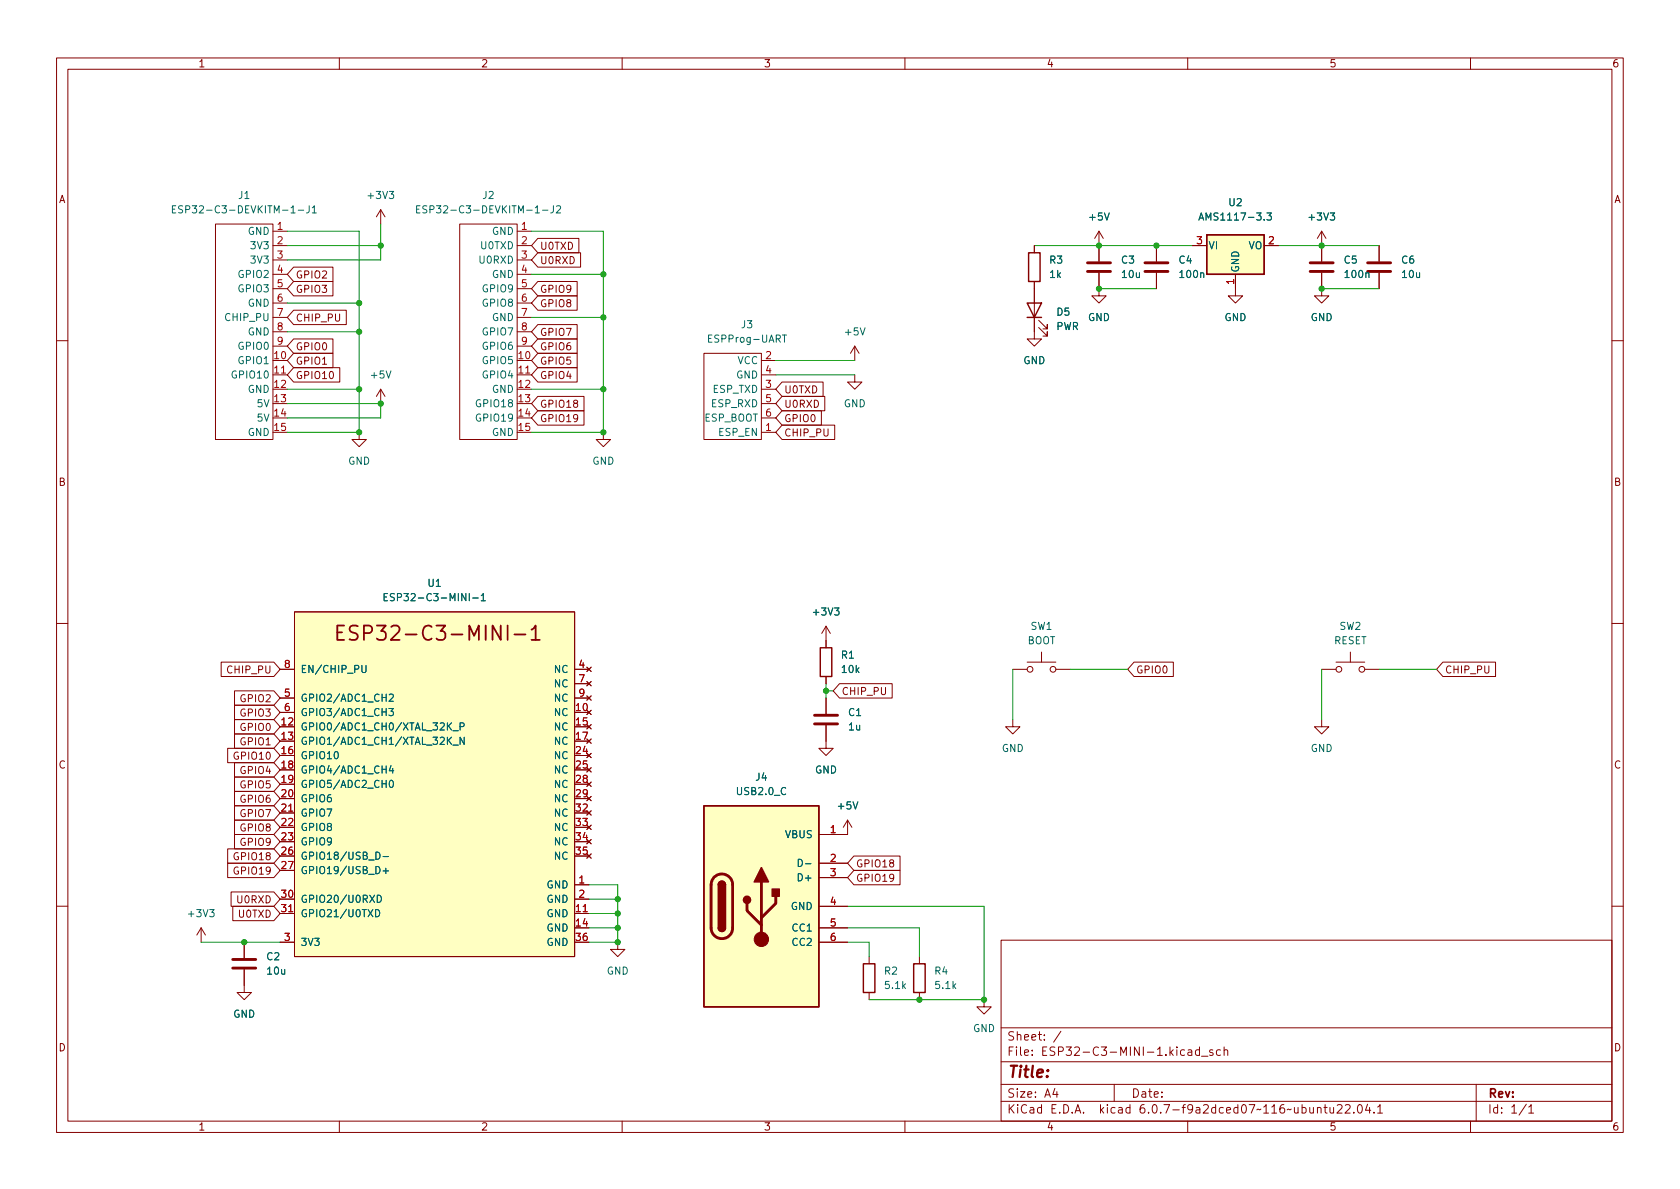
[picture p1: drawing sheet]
<svg xmlns="http://www.w3.org/2000/svg" width="297mm" height="210mm" viewBox="0 0 297 210" stroke-linecap="round" stroke-linejoin="round" font-family="sans-serif">
<g fill="none" stroke="#840000" stroke-width=".18">
<path d="M10 10.2h277v190.1h-277zM12 12.2h273v186.1h-273zM60 10.2v2M110 10.2v2M160 10.2v2M210 10.2v2M260 10.2v2M38.1 39.6h10.2v38.1h-10.2zM67.3 37.1l-.8 1.2M67.3 37.1v2.5M67.3 37.1l.8 1.2M81.3 39.6h10.1v38.1h-10.1z"/>
<path d="M48.3 43.4h2.5M48.3 40.9h2.5M48.3 46h2.5M48.3 48.5h2.5M48.3 51h2.5M48.3 53.6h2.5M48.3 56.1h2.5M48.3 58.7h2.5M51.9 54.9h9.3v2.5h-9.3l-1.1-1.3zM51.9 59.9h7v2.6h-7l-1.1-1.3zM51.9 47.2h7v2.6h-7l-1.1-1.3zM51.9 49.8h7v2.5h-7l-1.1-1.3z"/>
<path d="M91.4 43.4h2.6M91.4 40.9h2.6M91.4 46h2.6M91.4 48.5h2.6M91.4 51h2.6M91.4 53.6h2.6M91.4 56.1h2.6M91.4 58.7h2.6M95.1 42.2h7.2v2.5h-7.2l-1.1-1.3zM95.1 49.8h6.9v2.5h-6.9l-1.1-1.3zM95.1 44.7h7.6v2.5h-7.6l-1.1-1.2zM95.1 59.9h6.9v2.6h-6.9l-1.1-1.3z"/>
<path d="M95.1 52.3h6.9v2.6h-6.9l-1.1-1.3zM95.1 57.4h6.9v2.5h-6.9l-1.1-1.2zM182.9 49.8v10.1h1.2l-1.2 1.3-1.3-1.3h1.3M182.9 43.4v1.3M183.6 57.9l1.6 1.5v-.7v.7h-.8M183.6 56.6l1.6 1.6v-.8v.8h-.8M194.3 48.3v4h1.3l-1.3 1.3-1.3-1.3h1.3M194.3 40.9v5.3M194.3 40.9l-.8 1.3M194.3 40.9l.8 1.3M204.5 43.4v2.8M204.5 48.3v2.7"/>
<path d="M210.8 43.4h2.6M218.4 48.5v3.8h1.3l-1.3 1.3-1.2-1.3h1.2M223.5 43.4h2.6M233.7 48.3v4h1.2l-1.2 1.3-1.3-1.3h1.3M233.7 40.9l-.8 1.3M233.7 40.9v5.3M233.7 40.9l.7 1.3M243.8 43.4v2.8M243.8 48.3v2.7M10 60.2h2M48.3 66.3h2.5M48.3 61.2h2.5"/>
<path d="M51.9 62.5h7v2.5h-7l-1.1-1.3zM51.9 65h8.2v2.6h-8.2l-1.1-1.3zM63.5 76.4v1.3h1.3l-1.3 1.3-1.3-1.3h1.3M67.3 68.8v2.6M67.3 68.8l-.8 1.3M67.3 68.8l.8 1.3M91.4 66.3h2.6M91.4 61.2h2.6M95.1 65h6.9v2.6h-6.9l-1.1-1.3zM95.1 62.5h6.9v2.5h-6.9l-1.1-1.3zM95.1 70.1h8.2v2.5h-8.2l-1.1-1.2zM95.1 72.6h8.2v2.6h-8.2l-1.1-1.3z"/>
<path d="M106.7 76.4v1.3h1.2l-1.2 1.3-1.3-1.3h1.3M124.5 62.5h10.1v15.2h-10.1zM134.6 76.4h2.6M134.6 63.7h2.6M134.6 68.8h2.6M134.6 66.3h2.6M134.6 71.4h2.6M134.6 73.9h2.6M138.3 67.6h7.2v2.5h-7.2l-1.1-1.3zM138.3 75.2h9.3v2.5h-9.3l-1.1-1.3zM138.3 72.6h6.9v2.6h-6.9l-1.1-1.3zM138.3 70.1h7.5v2.5h-7.5l-1.1-1.2z"/>
<path d="M139.7 63.7h.1M151.1 66.3v1.3h1.3l-1.3 1.2-1.2-1.2h1.2M151.1 61.2l-.7 1.3M151.1 61.2v2.5M151.1 61.2l.8 1.3M285 60.2h2M10 110.2h2M39.1 117.1h9.3l1.1 1.3-1.1 1.2h-9.3zM49.5 118.4h2.6M52.1 108.2h49.5v61h-49.5zM101.6 118.4h2.5M103.8 118l.7 .7"/>
<path d="M104.5 118l-.7 .7M146 110.7v3.8M146 119.6v1.3M146 110.7l-.7 1.3M146 110.7l.8 1.3M179.1 118.4h2.5M181.6 117.1h5.1M184.1 115.3v1.8M186.7 118.4h2.5M200.5 117.1h7v2.5h-7l-1.1-1.2zM233.7 118.4h2.5M236.2 117.1h5.1"/>
<path d="M238.8 115.3v1.8M241.3 118.4h2.5M255.1 117.1h9.3v2.5h-9.3l-1.1-1.2zM285 110.2h2M40.3 132.3h8.1l1.1 1.3-1.1 1.3h-8.1zM41.5 134.9h6.9l1.1 1.2-1.1 1.3h-6.9zM41.5 139.9h6.9l1.1 1.3-1.1 1.3h-6.9zM41.5 137.4h6.9l1.1 1.3-1.1 1.2h-6.9zM41.5 122.2h6.9l1.1 1.2-1.1 1.3h-6.9zM41.5 124.7h6.9l1.1 1.3-1.1 1.2h-6.9zM41.5 127.2h6.9l1.1 1.3-1.1 1.3h-6.9zM41.5 129.8h6.9l1.1 1.3-1.1 1.2h-6.9z"/>
<path d="M49.5 123.4h2.6M49.5 126h2.6M101.6 123.4h2.5M101.6 120.9h2.5M103.8 125.6l.7 .8M103.8 128.1l.7 .8M103.8 130.7l.7 .7M103.8 133.2l.7 .8M103.8 135.8l.7 .7M103.8 138.3l.7 .8M103.8 120.5l.7 .8M103.8 123.1l.7 .7"/>
<path d="M104.5 125.6l-.7 .8M104.5 128.1l-.7 .8M104.5 130.7l-.7 .7M104.5 133.2l-.7 .8M104.5 135.8l-.7 .7M104.5 138.3l-.7 .8M104.5 120.5l-.7 .8M104.5 123.1l-.7 .7M146 128.3v4h1.3l-1.3 1.3-1.2-1.3h1.2M146 123.4v2.8M148.4 120.9h9.3v2.5h-9.3l-1.1-1.2zM179.1 127.2v1.3h1.2l-1.2 1.3-1.3-1.3h1.3"/>
<path d="M233.7 127.2v1.3h1.2l-1.2 1.3-1.3-1.3h1.3M40.3 150.1h8.1l1.1 1.3-1.1 1.2h-8.1zM40.3 152.6h8.1l1.1 1.3-1.1 1.3h-8.1zM40.9 157.7h7.5l1.1 1.3-1.1 1.3h-7.5zM41.5 142.5h6.9l1.1 1.3-1.1 1.2h-6.9zM41.5 147.6h6.9l1.1 1.2-1.1 1.3h-6.9zM41.5 145h6.9l1.1 1.3-1.1 1.3h-6.9zM49.5 143.8h2.6M101.6 156.5h2.5M101.6 159h2.5M103.8 140.8l.7 .8M103.8 143.4l.7 .7"/>
<path d="M103.8 145.9l.7 .8M103.8 148.5l.7 .7M103.8 151l.7 .8M104.5 140.8l-.7 .8M104.5 143.4l-.7 .7M104.5 145.9l-.7 .8M104.5 148.5l-.7 .7M104.5 151l-.7 .8M144.8 152.6h5.1M144.8 155.2h5.1M149.9 145v2.6h-5.1M149.9 145l-.8 1.3"/>
<path d="M149.9 145l.7 1.3M151 151.4h8.1v2.5h-8.1l-1.1-1.3zM151 153.9h8.1v2.6h-8.1l-1.1-1.3zM10 160.2h2M35.6 164.1l-.8 1.2M35.6 164.1v2.5M35.6 164.1l.7 1.2M41.2 160.3h7.2l1.1 1.2-1.1 1.3h-7.2zM43.2 171.4v4.1h1.2l-1.2 1.3-1.3-1.3h1.3M43.2 166.6v2.8M49.5 166.6h2.6M49.5 161.5h2.6"/>
<path d="M101.6 161.5h2.5M109.2 166.6v1.3h1.3l-1.3 1.3-1.3-1.3h1.3M144.8 160.3h5.1M144.8 164.1h5.1M144.8 166.6h5.1M153.7 169.2v1.2M153.7 175.5v1.3M162.6 169.2v1.2M162.6 175.5v1.3M174 176.8v1.2h1.3l-1.3 1.3-1.3-1.3h1.3M177 166.3h108v32h-108zM285 160.2h2"/>
<path d="M60 198.3v2M110 198.3v2M160 198.3v2M177 194.8h108M177 191.8h108M177 187.8h108M177 181.8h108M186.5 192.5l-.4 1h1M186.9 193v1M187.6 182.4l-1.3 1.9M197 191.8v3M210 198.3v2"/>
<path d="M210.1 185.7h.5l.1 .9M210.7 186l-.5 .1a.29 .29 0 0 0-.2 .2 .29 .29 0 0 0 .2 .3h.5M212.1 185.7l-.5-.1-.2 .3v.4l.1 .3h.6M212.1 185.1v1.5M212.4 186.8h1.2M214.4 185.7l-.3-.1-.2 .2v.3l.5 .1v.4h-.5M215.8 185.7l-.4-.1-.3 .3v.4l.1 .3h.6M216.4 185.8l.2-.2 .4 .1 .1 .9M216.4 185.1v1.5M232.9 196l.2-.2 .4 .1 .1 .9M232.9 195.8v1M234.1 195.8h.5"/>
<path d="M234.3 195.3v1.3l.3 .2M235.1 195.8l.1 1h.4l.2-.1M235.8 195.8v1M236.4 195.5l.6-.2 .2 .2 .1 .3-.9 1h.9M237.9 195.5l.5-.2 .2 .2 .1 .3-.9 1h.9M239.4 196.7v.1M240.2 195.4l.2-.1a.81 .81 0 0 1 .5 .7 .81 .81 0 0 1-.3 .8h-.1a.81 .81 0 0 1-.6-.6 .81 .81 0 0 1 .3-.8zM241.8 195.3l-.4 1h1M242.1 195.8v1M242.9 196.7v.1M243.6 195.8l.4-.5v1.5M243.6 196.8h.8"/>
<path d="M260 198.3v2M261 191.8v6.5M269.9 195.3l-1.3 1.9M270.3 195.8l.4-.5v1.5M270.3 196.8h.9"/>
<circle cx="182.1" cy="118.4" r=".51"/>
<circle cx="186.2" cy="118.4" r=".51"/>
<circle cx="236.7" cy="118.4" r=".51"/>
<circle cx="240.8" cy="118.4" r=".51"/>
</g>
<g fill="none" stroke="#840000" stroke-width=".51">
<path d="M192.3 48h4M192.3 46.5h4M202.4 48h4.1M202.4 46.5h4.1M231.6 48h4.1M231.6 46.5h4.1M241.8 48h4.1M241.8 46.5h4.1M144 128h4.1M144 126.5h4.1M126.3 155.1a1.91 1.91 0 0 1 2.1-.4 1.91 1.91 0 0 1 1.1 1.8v7.6a1.91 1.91 0 0 1-1.9 1.9 1.91 1.91 0 0 1-1.9-1.9v-7.8l.2-.6zM132.1 159.8v1.2l2.5 2.6"/>
<path d="M134.6 156v10.1M137.2 158.5v1.3l-2.6 2.5M41.1 171.2h4.1M41.1 169.7h4.1"/>
</g>
<g fill="#ffffc2" stroke="#ffffc2" stroke-width=".18">
<path d="M213.4 41.5h10.1v7h-10.1z"/>
<path d="M124.5 142.5h20.3v35.5h-20.3z"/>
<path d="M52.1 108.2h49.5v61h-49.5z"/>
</g>
<path d="M181.6 53.6h2.5l-1.2 2.5zM181.6 56.1h2.5M181.9 44.7h2v5.1h-2zM213.4 41.5h10.1v7h-10.1zM145 114.5h2.1v5.1h-2.1zM124.5 142.5h20.3v35.5h-20.3zM127 156.5a.64 .64 0 0 1 .6-.7 .64 .64 0 0 1 .7 .7M127 164.1a.64 .64 0 0 0 .6 .6 .64 .64 0 0 0 .7-.6M152.7 170.4h2v5.1h-2zM161.5 170.4h2.1v5.1h-2.1z" fill="none" stroke="#840000" stroke-width=".25"/>
<g fill="none" stroke="#006464" stroke-width=".18">
<path d="M30.5 37h.4M31.1 36.4h-.6v1.3h.6M32.3 36.4h-.5l-.2 .2 .1 .3 .5 .3v.3l-.1 .2-.5-.1M54.7 36.4v.9a.41 .41 0 0 1-.5 .4M55.2 36.7l.4-.3v1.3M55.2 37.7h.7M73.7 37h.4M74.3 36.4h-.6v1.3h.6M75.5 36.4h-.5l-.3 .2 .2 .3 .5 .3v.3l-.2 .2-.5-.1M97.9 36.4v.9a.41 .41 0 0 1-.5 .4M98.4 36.5l.5-.1 .2 .3-.8 1h.8M212 38.9l.4-1.2 .4 1.2"/>
<path d="M212.1 38.6h.6M224 37.7h.8l-.4 .4 .3 .2v.5l-.2 .1-.5-.1M138.3 59.2h.8M64 117.7v1l.2 .2h.4l.1-.2v-1M67.9 105.6h.4M68.5 105h-.6v1.2h.6M69.7 105h-.5l-.1 .1v.3l.5 .3 .1 .3-.2 .2h-.5M83.6 105.7h.9M85.1 105.3l.4-.3v1.2M85.1 106.2h.7M68.8 125.3h.8l-.5 .5 .4 .1v.5l-.2 .2-.5-.2M68.8 122.9l.5-.2 .3 .4-.8 .9h.8"/>
<path d="M69 138h.1a.68 .68 0 0 1 .5 .6 .68 .68 0 0 1-.5 .7 .84 .84 0 0 1-.1-1.3zM69.1 135.4l-.3 .9h.8M69.4 135.9v.8M80.1 129.2h.9M80.1 131.8h.9M81.3 128.5l.6-.1 .2-.2-.1-.3-.7-.1v1.3M82.1 130.4v1.2l-.8-1.2v1.2M66.5 150.7a.64 .64 0 0 1 .7 .6 .64 .64 0 0 1-.7 .7zM66.7 158.3a.64 .64 0 0 1 .7 .6 .64 .64 0 0 1-.7 .7zM67.7 151.5h1M67.7 154h1M68.2 153.5v1"/>
<path d="M141.1 152a.64 .64 0 0 1 .8 .6 .64 .64 0 0 1-.8 .6zM66.4 160.8a.64 .64 0 0 1 .7 .7 .64 .64 0 0 1-.7 .6z"/>
</g>
<g fill="#840000" stroke="#840000" stroke-width=".25">
<path d="M127 164.1h1.3a.64 .64 0 0 1-.7 .6 .64 .64 0 0 1-.6-.6z"/>
<path d="M127 156.5h1.3v7.6h-1.3z"/>
<path d="M127.2 156a.64 .64 0 0 1 .7-.1 .64 .64 0 0 1 .4 .6h-1.3z"/>
<path d="M134.6 153.4l1.3 2.6h-2.6z"/>
<path d="M136.5 157.2h1.3v1.3h-1.3z"/>
<circle cx="132.1" cy="159.1" r=".63"/>
</g>
<circle cx="134.6" cy="166.1" r="1.27" fill="#840000" stroke="#840000" stroke-width=".18"/>
<path d="M59.6 111.8h.9M60.8 110.6h-1.2v2.6h1.2M63.3 110.7l-1-.1a.62 .62 0 0 0-.5 .6 .62 .62 0 0 0 .5 .6 .93 .93 0 0 1 1 .6 .65 .65 0 0 1-.5 .8l-1-.2M91 112.2h1.9M94 111.3l.7-.7v2.6M94 113.2h1.4" fill="none" stroke="#840000" stroke-width=".32"/>
<g fill="none" stroke="#009600" stroke-width=".18">
<path d="M67.3 39.6v6.4h-16.5M50.8 43.4h16.5M50.8 40.9h12.7v35.5h-12.7M50.8 53.6h12.7M50.8 58.7h12.7M94 40.9h12.7v35.5h-12.7M94 48.5h12.7M94 56.1h12.7M182.9 43.4h27.9M194.3 51h10.2M226.1 43.4h17.7M233.7 51h10.1"/>
<path d="M50.8 71.4h16.5v2.5h-16.5M50.8 68.8h12.7M94 68.8h12.7M137.2 66.3h13.9M137.2 63.7h13.9M179.1 118.4v8.8M189.2 118.4h10.2M233.7 118.4v8.8M243.8 118.4h10.2M146 120.9v2.5M146 122.2h1.3M104.1 156.5h5.1v10.1h-5.1"/>
<path d="M104.1 159h5.1M35.6 166.6h13.9M104.1 164.1h5.1M104.1 161.5h5.1M149.9 166.6h3.8v2.6M149.9 164.1h12.7v5.1M149.9 160.3h24.1v16.5h-20.3"/>
</g>
<g fill="#009600" stroke="#009600" stroke-width=".18">
<circle cx="109.2" cy="164.1" r=".46"/>
<circle cx="109.2" cy="161.5" r=".46"/>
<circle cx="109.2" cy="166.6" r=".46"/>
<circle cx="109.2" cy="159" r=".46"/>
<circle cx="106.7" cy="76.4" r=".46"/>
<circle cx="63.5" cy="76.4" r=".46"/>
<circle cx="146" cy="122.2" r=".46"/>
<circle cx="43.2" cy="166.6" r=".46"/>
<circle cx="174" cy="176.8" r=".46"/>
<circle cx="162.6" cy="176.8" r=".46"/>
<circle cx="106.7" cy="56.1" r=".46"/>
<circle cx="106.7" cy="48.5" r=".46"/>
<circle cx="106.7" cy="68.8" r=".46"/>
<circle cx="63.5" cy="68.8" r=".46"/>
<circle cx="67.3" cy="71.4" r=".46"/>
<circle cx="67.3" cy="43.4" r=".46"/>
<circle cx="63.5" cy="58.7" r=".46"/>
<circle cx="63.5" cy="53.6" r=".46"/>
<circle cx="194.3" cy="43.4" r=".46"/>
<circle cx="204.5" cy="43.4" r=".46"/>
<circle cx="194.3" cy="51" r=".46"/>
<circle cx="233.7" cy="51" r=".46"/>
<circle cx="233.7" cy="43.4" r=".46"/>
</g>
<text font-size="3.5" fill="#840000" x="63.2" y="113.3">ESP32-C3-MINI-1</text>
<text font-size="2.8" fill="#840000" x="178" y="190.6">Title:</text>
<g font-size="2.1" fill="#840000">
<text x="178" y="184">Sheet: /</text>
<text x="178" y="186.7">File: ESP32-C3-MINI-1.kicad_sch</text>
<text x="178" y="196.9">KiCad E.D.A. kicad 6.0.7-f9a2dced07~116~ubuntu22.04.1</text>
<text x="178" y="194.1">Size: A4</text>
<text x="200" y="194.1">Date:</text>
<text x="263" y="194.1">Rev:</text>
<text x="263" y="196.9">Id: 1/1</text>
</g>
<g font-size="1.8" fill="#840000">
<text x="35" y="11.9">1</text>
<text x="85" y="11.9">2</text>
<text x="135" y="11.9">3</text>
<text x="185" y="11.9">4</text>
<text x="235" y="11.9">5</text>
<text x="285" y="11.9">6</text>
<text x="10.3" y="35.9">A</text>
<text x="285.3" y="35.9">A</text>
<text x="95.4" y="44.2">U0TXD</text>
<text x="95.4" y="46.7">U0RXD</text>
<text x="52.2" y="49.2">GPIO2</text>
<text x="52.2" y="51.8">GPIO3</text>
<text x="95.4" y="51.8">GPIO9</text>
<text x="52.2" y="56.9">CHIP_PU</text>
<text x="95.4" y="54.3">GPIO8</text>
<text x="95.4" y="59.4">GPIO7</text>
<text x="52.2" y="64.5">GPIO1</text>
<text x="52.2" y="61.9">GPIO0</text>
<text x="95.4" y="61.9">GPIO6</text>
<text x="95.4" y="64.5">GPIO5</text>
<text x="52.2" y="67">GPIO10</text>
<text x="95.4" y="67">GPIO4</text>
<text x="138.6" y="69.6">U0TXD</text>
<text x="95.4" y="72.1">GPIO18</text>
<text x="95.4" y="74.6">GPIO19</text>
<text x="138.6" y="77.2">CHIP_PU</text>
<text x="138.6" y="74.6">GPIO0</text>
<text x="138.6" y="72.1">U0RXD</text>
<text x="10.3" y="85.9">B</text>
<text x="285.3" y="85.9">B</text>
<text x="40.4" y="119.1">CHIP_PU</text>
<text x="200.8" y="119.1">GPIO0</text>
<text x="255.4" y="119.1">CHIP_PU</text>
<text x="42.7" y="124.2">GPIO2</text>
<text x="148.7" y="122.9">CHIP_PU</text>
<text x="42.7" y="126.7">GPIO3</text>
<text x="42.7" y="129.2">GPIO0</text>
<text x="42.7" y="131.8">GPIO1</text>
<text x="10.3" y="135.9">C</text>
<text x="41.7" y="134.3">GPIO10</text>
<text x="42.7" y="136.9">GPIO4</text>
<text x="285.3" y="135.9">C</text>
<text x="42.7" y="141.9">GPIO6</text>
<text x="42.7" y="139.4">GPIO5</text>
<text x="42.7" y="144.5">GPIO7</text>
<text x="42.7" y="149.6">GPIO9</text>
<text x="42.7" y="147">GPIO8</text>
<text x="41.7" y="152.1">GPIO18</text>
<text x="41.7" y="154.6">GPIO19</text>
<text x="151.3" y="153.4">GPIO18</text>
<text x="151.3" y="155.9">GPIO19</text>
<text x="42.1" y="159.7">U0RXD</text>
<text x="42.3" y="162.3">U0TXD</text>
<text x="10.3" y="185.9">D</text>
<text x="285.3" y="185.9">D</text>
<text x="35" y="199.9">1</text>
<text x="85" y="199.9">2</text>
<text x="135" y="199.9">3</text>
<text x="185" y="199.9">4</text>
<text x="235" y="199.9">5</text>
<text x="285" y="199.9">6</text>
</g>
<g font-size="1.8" fill="#006464">
<text x="42.2" y="35.2">J1</text>
<text x="65.2" y="35.2">+3V3</text>
<text x="85.4" y="35.2">J2</text>
<text x="32.7" y="37.7">ESP32-C3-DEVKITM-1-J1</text>
<text x="43.8" y="41.5">GND</text>
<text x="75.8" y="37.7">ESP32-C3-DEVKITM-1-J2</text>
<text x="87" y="41.5">GND</text>
<text x="192.7" y="39">+5V</text>
<text x="213" y="39">AMS1117-3.3</text>
<text x="217.3" y="36.4">U2</text>
<text x="231.6" y="39">+3V3</text>
<text x="44.6" y="44.1">3V3</text>
<text x="44.6" y="46.6">3V3</text>
<text x="84.9" y="46.6">U0RXD</text>
<text x="85.1" y="44.1">U0TXD</text>
<text x="185.6" y="46.6">R3</text>
<text x="198.3" y="46.6">C3</text>
<text x="208.5" y="46.6">C4</text>
<text x="213.6" y="44.1">VI</text>
<text x="220.7" y="44.1">VO</text>
<text x="237.7" y="46.6">C5</text>
<text x="247.8" y="46.6">C6</text>
<text x="42.3" y="49.1">GPIO2</text>
<text x="42.3" y="51.7">GPIO3</text>
<text x="85.5" y="51.7">GPIO9</text>
<text x="87" y="49.1">GND</text>
<text x="185.6" y="49.1">1k</text>
<text x="198.5" y="49.1">10u</text>
<text x="208.7" y="49.1">100n</text>
<text x="219.1" y="48.3" transform="rotate(-90 219.1 48.3)">GND</text>
<text x="237.9" y="49.1">100n</text>
<text x="248" y="49.1">10u</text>
<text x="40.1" y="56.8">CHIP_PU</text>
<text x="43.8" y="54.2">GND</text>
<text x="43.8" y="59.3">GND</text>
<text x="85.5" y="54.2">GPIO8</text>
<text x="85.5" y="59.3">GPIO7</text>
<text x="87" y="56.8">GND</text>
<text x="131.1" y="58">J3</text>
<text x="149.5" y="59.3">+5V</text>
<text x="186.7" y="58.4">PWR</text>
<text x="186.9" y="55.8">D5</text>
<text x="192.3" y="56.8">GND</text>
<text x="216.5" y="56.8">GND</text>
<text x="231.7" y="56.8">GND</text>
<text x="42.3" y="64.4">GPIO1</text>
<text x="42.3" y="61.8">GPIO0</text>
<text x="85.5" y="64.4">GPIO5</text>
<text x="85.5" y="61.8">GPIO6</text>
<text x="125.5" y="60.6">ESPProg-UART</text>
<text x="130.4" y="64.4">VCC</text>
<text x="180.9" y="64.4">GND</text>
<text x="41.4" y="66.9">GPIO10</text>
<text x="43.8" y="69.5">GND</text>
<text x="65.7" y="66.9">+5V</text>
<text x="85.5" y="66.9">GPIO4</text>
<text x="87" y="69.5">GND</text>
<text x="126.1" y="69.5">ESP_TXD</text>
<text x="130.2" y="66.9">GND</text>
<text x="43.8" y="77.1">GND</text>
<text x="45.6" y="72">5V</text>
<text x="45.6" y="74.5">5V</text>
<text x="84.5" y="72">GPIO18</text>
<text x="84.5" y="74.5">GPIO19</text>
<text x="87" y="77.1">GND</text>
<text x="124.5" y="74.5">ESP_BOOT</text>
<text x="125.9" y="72">ESP_RXD</text>
<text x="127.1" y="77.1">ESP_EN</text>
<text x="149.2" y="72">GND</text>
<text x="61.5" y="82.2">GND</text>
<text x="104.7" y="82.2">GND</text>
<text x="69.7" y="106.3">ESP32-C3-MINI-1</text>
<text x="75.7" y="103.8">U1</text>
<text x="144" y="108.8">+3V3</text>
<text x="181.6" y="113.9">BOOT</text>
<text x="182.2" y="111.4">SW1</text>
<text x="235.8" y="113.9">RESET</text>
<text x="236.8" y="111.4">SW2</text>
<text x="53.1" y="119">EN/CHIP_PU</text>
<text x="98" y="119">NC</text>
<text x="148.8" y="116.5">R1</text>
<text x="148.9" y="119">10k</text>
<text x="53.1" y="124.1">GPIO2/ADC1_CH2</text>
<text x="98" y="121.5">NC</text>
<text x="98" y="124.1">NC</text>
<text x="53.1" y="129.2">GPIO0/ADC1_CH0/XTAL_32K_P</text>
<text x="53.1" y="131.7">GPIO1/ADC1_CH1/XTAL_32K_N</text>
<text x="53.1" y="126.6">GPIO3/ADC1_CH3</text>
<text x="98" y="126.6">NC</text>
<text x="98" y="129.2">NC</text>
<text x="98" y="131.7">NC</text>
<text x="150" y="126.6">C1</text>
<text x="150.1" y="129.2">1u</text>
<text x="53.1" y="134.2">GPIO10</text>
<text x="53.1" y="136.8">GPIO4/ADC1_CH4</text>
<text x="98" y="134.2">NC</text>
<text x="98" y="136.8">NC</text>
<text x="144.1" y="136.8">GND</text>
<text x="177.1" y="133">GND</text>
<text x="231.7" y="133">GND</text>
<text x="53.1" y="139.3">GPIO5/ADC2_CH0</text>
<text x="53.1" y="141.9">GPIO6</text>
<text x="98" y="139.3">NC</text>
<text x="98" y="141.9">NC</text>
<text x="130.4" y="140.6">USB2.0_C</text>
<text x="133.6" y="138">J4</text>
<text x="148.3" y="143.1">+5V</text>
<text x="53.1" y="144.4">GPIO7</text>
<text x="53.1" y="146.9">GPIO8</text>
<text x="53.1" y="149.5">GPIO9</text>
<text x="98" y="144.4">NC</text>
<text x="98" y="146.9">NC</text>
<text x="98" y="149.5">NC</text>
<text x="138.9" y="148.2">VBUS</text>
<text x="53.1" y="152">GPIO18/USB_D-</text>
<text x="53.1" y="154.6">GPIO19/USB_D+</text>
<text x="98" y="152">NC</text>
<text x="141.5" y="155.8">D+</text>
<text x="141.9" y="153.3">D-</text>
<text x="53.1" y="159.6">GPIO20/U0RXD</text>
<text x="96.7" y="157.1">GND</text>
<text x="96.7" y="159.6">GND</text>
<text x="139.8" y="160.9">GND</text>
<text x="33.5" y="162.2">+3V3</text>
<text x="53.1" y="167.3">3V3</text>
<text x="53.1" y="162.2">GPIO21/U0TXD</text>
<text x="96.7" y="162.2">GND</text>
<text x="96.7" y="164.7">GND</text>
<text x="96.7" y="167.3">GND</text>
<text x="140.2" y="164.7">CC1</text>
<text x="140.2" y="167.3">CC2</text>
<text x="47.2" y="169.8">C2</text>
<text x="47.3" y="172.3">10u</text>
<text x="107.3" y="172.3">GND</text>
<text x="156.4" y="172.3">R2</text>
<text x="165.3" y="172.3">R4</text>
<text x="41.2" y="180">GND</text>
<text x="156.6" y="174.9">5.1k</text>
<text x="165.5" y="174.9">5.1k</text>
<text x="172" y="182.5">GND</text>
</g>
<g font-size="1.8" fill="#a90000">
<text x="49" y="40.6">1</text>
<text x="92.2" y="40.6">1</text>
<text x="49" y="43.2">2</text>
<text x="49" y="45.7">3</text>
<text x="92.2" y="43.2">2</text>
<text x="92.2" y="45.7">3</text>
<text x="211.6" y="43.2">3</text>
<text x="224.3" y="43.2">2</text>
<text x="49" y="48.3">4</text>
<text x="49" y="50.8">5</text>
<text x="49" y="53.3">6</text>
<text x="92.2" y="48.3">4</text>
<text x="92.2" y="50.8">5</text>
<text x="92.2" y="53.3">6</text>
<text x="218.2" y="50.3" transform="rotate(-90 218.2 50.3)">1</text>
<text x="49" y="55.9">7</text>
<text x="49" y="58.4">8</text>
<text x="92.2" y="55.9">7</text>
<text x="92.2" y="58.4">8</text>
<text x="48.5" y="63.5">10</text>
<text x="49" y="61">9</text>
<text x="91.7" y="63.5">10</text>
<text x="92.2" y="61">9</text>
<text x="135.4" y="63.5">2</text>
<text x="48.5" y="66">11</text>
<text x="48.5" y="68.6">12</text>
<text x="48.5" y="71.1">13</text>
<text x="91.7" y="66">11</text>
<text x="91.7" y="68.6">12</text>
<text x="91.7" y="71.1">13</text>
<text x="135.4" y="68.6">3</text>
<text x="135.4" y="66">4</text>
<text x="135.4" y="71.1">5</text>
<text x="48.5" y="73.7">14</text>
<text x="48.5" y="76.2">15</text>
<text x="91.7" y="73.7">14</text>
<text x="91.7" y="76.2">15</text>
<text x="135.4" y="76.2">1</text>
<text x="135.4" y="73.7">6</text>
<text x="50.3" y="118.1">8</text>
<text x="102.4" y="118.1">4</text>
<text x="50.3" y="123.2">5</text>
<text x="50.3" y="125.7">6</text>
<text x="101.9" y="125.7">10</text>
<text x="102.4" y="120.6">7</text>
<text x="102.4" y="123.2">9</text>
<text x="49.8" y="128.3">12</text>
<text x="49.8" y="130.8">13</text>
<text x="101.9" y="128.3">15</text>
<text x="101.9" y="130.8">17</text>
<text x="49.8" y="133.3">16</text>
<text x="49.8" y="135.9">18</text>
<text x="101.9" y="133.3">24</text>
<text x="101.9" y="135.9">25</text>
<text x="49.8" y="138.4">19</text>
<text x="49.8" y="141">20</text>
<text x="49.8" y="143.5">21</text>
<text x="101.9" y="138.4">28</text>
<text x="101.9" y="141">29</text>
<text x="101.9" y="143.5">32</text>
<text x="49.8" y="146">22</text>
<text x="49.8" y="148.6">23</text>
<text x="101.9" y="146">33</text>
<text x="101.9" y="148.6">34</text>
<text x="146.8" y="147.3">1</text>
<text x="49.8" y="151.1">26</text>
<text x="49.8" y="153.7">27</text>
<text x="101.9" y="151.1">35</text>
<text x="146.8" y="152.4">2</text>
<text x="146.8" y="154.9">3</text>
<text x="49.8" y="158.7">30</text>
<text x="49.8" y="161.3">31</text>
<text x="101.9" y="161.3">11</text>
<text x="102.4" y="156.2">1</text>
<text x="102.4" y="158.7">2</text>
<text x="146.8" y="160">4</text>
<text x="50.3" y="166.4">3</text>
<text x="101.9" y="163.8">14</text>
<text x="101.9" y="166.4">36</text>
<text x="146.8" y="163.8">5</text>
<text x="146.8" y="166.4">6</text>
</g>
</svg>
